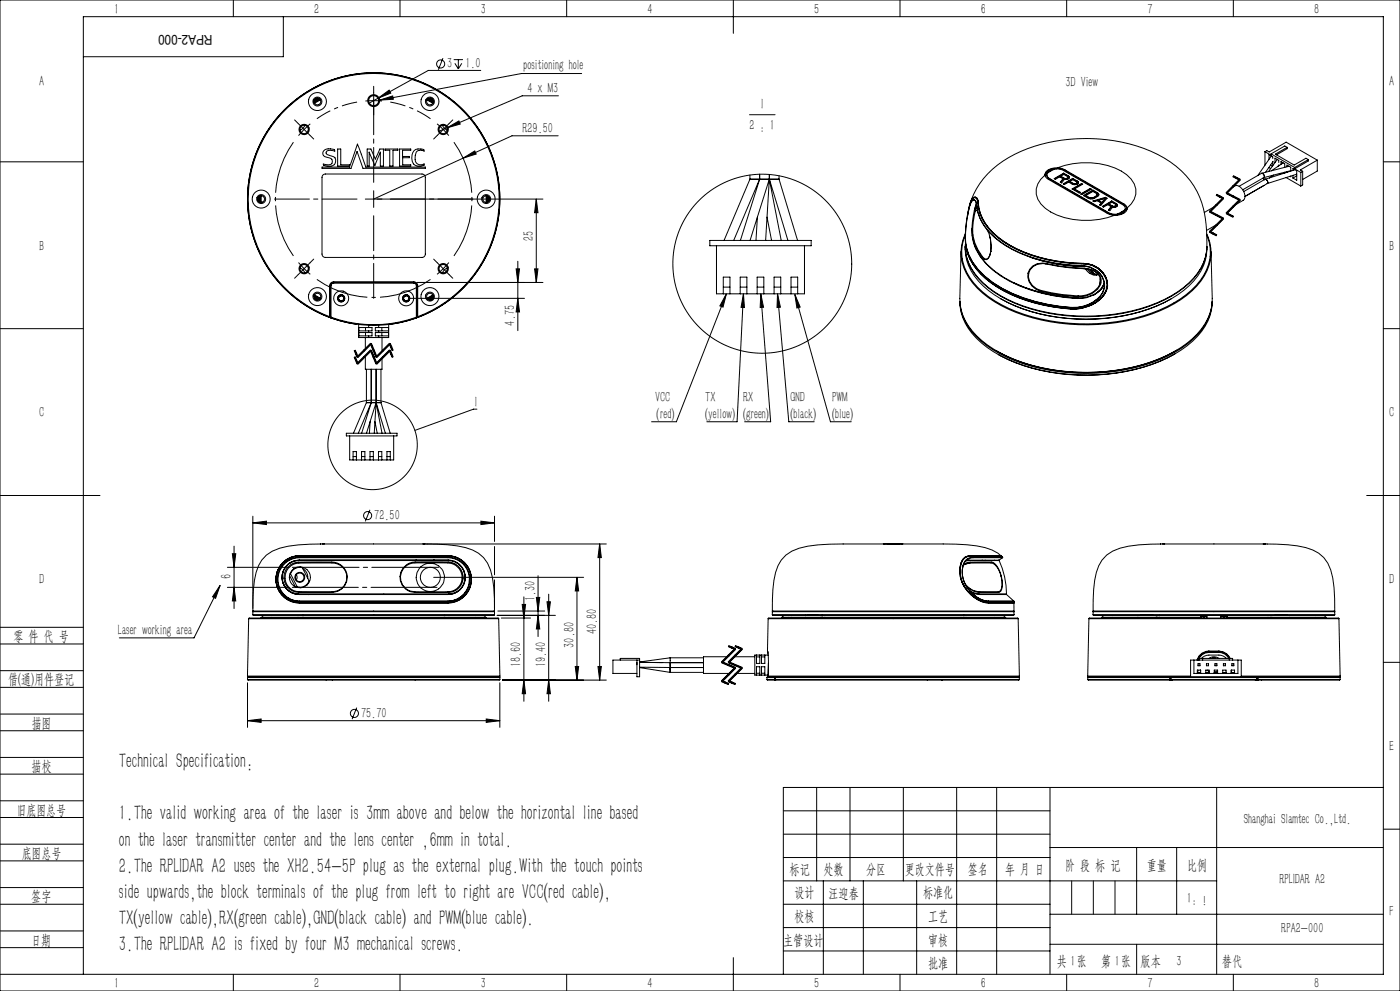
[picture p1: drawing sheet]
<svg xmlns="http://www.w3.org/2000/svg" width="420mm" height="297mm" viewBox="0 0 420 297" stroke-linecap="round" stroke-linejoin="round" font-family="sans-serif">
<g fill="none" stroke="#000" stroke-width=".3">
<path d="M0 0h420v297h-420zM70 0v5M85 5v12h-60M120 0v5M132.9 17.4l-1.4 3.5M136.1 17.9h2.8M136.5 19l1 1.6M137.5 17.9v2.7M138.5 19l-1 1.6M170 0v5M220 0v10M270 0v5"/>
<path d="M320 0v5M370 0v5M91.5 37.6l-.6 .8-.9 .6M94.6 29.7l.3 .5M94.6 30.5h.1M94.7 30.2v.1M94.7 30.2l-.1 .3M94.7 30.2h.1M94.7 30.2l-.5 .3M94.7 30.2l-.3-.4 .3 .5M94.7 30.5h-.1M94.7 30.3l-.1 .2"/>
<path d="M94.9 30.2l-.2 .1M94.9 30.2l.1 .1M94.9 29.5l.3 .5M95 30.3l-.3 .2M95.2 30l.1 .2M95.2 30l-.3 .2M95.3 30.2l-.3 .1M95.3 29.9l-.1 .1M95.3 29.9l.3 .1M95.3 29.4l.2 .4M95.4 29.9h-.1M95.4 29.9h.2"/>
<path d="M95.4 29.9l-.3-.5 .2 .5M95.5 29.8l-.1 .1M95.5 29.8l.1 .1M95.6 30l-.3 .2M95.6 29.9v.1M95.8 29.6l-.3 .2M96 29.7l-.4 .2M96 29.8l-1.7 .9 .3-.2M96.1 29.9l-1.7 1M109.6 30.3h5M112.1 27.7v5M113.4 29.4l3.3-2.4 .5 .9z"/>
<path d="M113.9 30l3.9-1.2 .2 1zM128.1 29.9l1.7 1M128.4 29.6l.5 .2M128.6 29.9l-.4-.1 1.7 .9-.3-.2M128.6 29.9v.1M128.6 30h.1M128.6 30l.3 .2M128.9 29.8v.1M128.9 29.8l-.3 .1M128.9 29.8h.1M128.9 29.9l.1 .1M128.9 29.9l-.3 .1"/>
<path d="M128.9 30.2l.3 .1M129 30l-.1 .2M129 30l.3 .2M129.1 29.4l-.2 .5M129.2 30.3l.4 .2M129.3 29.5l-.3 .5M129.3 30.2l.2 .1M129.3 30.2l-.1 .1M129.5 30.3l.1 .2M129.5 30.3h.1M129.5 30.3l.2 .1M129.6 30.5h.1"/>
<path d="M129.6 29.7l-.3 .5M129.7 30.4l-.1 .1M129.7 30.4l.3 .1M129.8 29.8l-.3 .5M129.9 30l-.2 .4M132.7 37.6l.6 .8 .9 .6M134.1 38.3l3.6-2.1 .4 1zM144.2 21.1h-15.7l-17.7 9.8M167.5 28.7h-10.9l-24.8 10.6M174.5 22h-18.1l-42.5 8M224.8 34.4h7.7M0 48.5h25"/>
<path d="M77.4 59.8h.5M77.4 59.5h.5M77.4 59.3h.5M77.6 59.1h.3M77.9 59.3h.1M77.9 59.1h.2M77.9 59.1v.2M77.9 58.8v.3M77.9 59.3v.2M77.9 59.8v.2M77.9 59.5h.2M77.9 59.5v.3"/>
<path d="M78.1 59.1h.1M78.1 59.1l-.2 .2M78.1 58.7v.4M78.1 59.1v.4M78.1 59.8v.4M78.1 59.5v.3M78.1 59.8h-.2M78.2 58.7v1.9M78.4 58.7v2M96.6 50.1h8.2l2.4-6.9 2.5 6.9h17.9v.3h-18.7l-1.8-5-1.8 5.1h-8.7zM96.9 52.4l.7-.2h29a1 1 0 0 1 1 1v23a1 1 0 0 1-1 1h-29a1 1 0 0 1-1-1v-23zM97.1 45.2a3.2 3.2 0 0 1 3.2-.4l.1 .5a1.83 1.83 0 0 0-2.6 .4l.1 .3a2.85 2.85 0 0 0 2.1 .9 1.62 1.62 0 0 1 .5 2.1 1.62 1.62 0 0 1-1.9 .8l-1.5-.3-.1-.3a2.59 2.59 0 0 0 2.6-.3l.1-.6a.94 .94 0 0 0-.8-1 1.8 1.8 0 0 1-2.1-1.4z"/>
<path d="M101.3 44.7h.9v4.7h2.6v.4h-3.5zM110.2 44.7h1.1l1.3 3 1.4-3h1v5.1h-.9v-4.2l-1.6 4-1.7-4v4.2h-.6zM113.1 59.7h49.8M115.5 44.7h3.9v.3h-1.5v4.8h-1v-4.8h-1.4zM119.9 44.7h3.3v.3h-2.4v1.9h2v.4h-2v2.1h2.4v.4h-3.3zM124.2 45.2a3.5 3.5 0 0 1 2.9-.4l.1 .5a1.81 1.81 0 0 0-2.1 .1 1.81 1.81 0 0 0-.6 2 1.73 1.73 0 0 0 .8 1.8 1.73 1.73 0 0 0 1.9-.1v.3a2.3 2.3 0 0 1-2.4 .2 2.3 2.3 0 0 1-1.3-2.2l.1-1zM138.9 47.4l3.5-2.2 .5 1zM145.8 58.7v2M146 58.7v1.9M146.1 59.5v.3M146.1 59.8v.4M146.1 59.8h.2"/>
<path d="M146.1 59.1v.4M146.1 59.1l.2 .2M146.1 58.7v.4M146.1 59.1h.1M146.3 59.5h-.2M146.3 59.8v.2M146.3 59.5v.3M146.3 59.8h.5M146.3 59.5h.5M146.3 59.3v.2M146.3 59.3h.5M146.3 58.8v.3"/>
<path d="M146.3 59.3h.1M146.3 59.1h-.2M146.3 59.1v.2M146.3 59.1h.4M160.9 59.7v25M160.9 59.7l.5 4h-1zM167.4 40.7h-13.8l-41.5 19M225 53.7h2.9M225 52.5v1.2M225 53.7l-7.8 18.4M227.9 53.7l-7.8 18.4M227.9 52.2v1.5"/>
<path d="M227.9 53.7h2.9M227.9 53.7l-5.8 18.4M230.8 53.7l-5.8 18.4M230.8 53.7l3.6 18.4M230.8 53.7l-1.1 18.4M230.8 52.3v1.4M230.8 53.7h2.9M230.8 53.7l5.6 18.4M233.7 53.7l5.6 18.4M233.7 52.7v1M292.1 59.2l.5-.1 .5 .3 .3 .9M292.5 59.1l-.8 .5"/>
<path d="M292.9 59.4l.5 .7 .1 .7M313.5 52.5a5.9 5.9 0 0 0 .1 9.9 22.5 22.5 0 0 0 20.8 2.1M313.5 52.5l.3 .7 .7 .5 17.7 10.2 2.2 .6M313.5 52.5v.1M313.5 52.6l.1 .2M314 52.3a1.41 1.41 0 0 0 .9 1.4M314.1 52a1.33 1.33 0 0 0 .8 1.5M314.1 52.2l-.6 .4M314.9 53.7l17.7 10.2M314.9 53.5l17.7 10.2M314.9 53.5v.2M316.5 50.6l1.4 .1 1.2 .4 17.6 10.2a1.33 1.33 0 0 1 .9 1.5"/>
<path d="M316.5 50.6l-2.4 1.4M316.5 50.6a2.73 2.73 0 0 0-2.4 1.4M317.2 50.5l2.2 .6M317.2 50.5a3.1 3.1 0 0 0-3.7 2.1M317.2 50.5l-.4 .1M317.3 50.3a3.6 3.6 0 0 0-3.8 1.9v.3M317.3 50.3a23.8 23.8 0 0 1 19.1 1 7.4 7.4 0 0 1 4.3 6.9l-.4 1.5-.9 1.4-1.3 1.2M317.3 50.3l2.1 .6M317.3 50.3l-.1 .2M318.2 52.8l1.2 .8M318.2 52.8l1.2 .6M318.2 52.8l.9-.5 1.2 .6v.6"/>
<path d="M318.9 53.6l-.7 1M319.1 51.9l1.4 .8M319.1 51.9l-2.8 1.6 .3 .2 1.3-.7 1 .6M319.1 52.1l1.4 .8M319.1 52.1l-2.7 1.5M319.1 51.9v.2M319.4 53.6l.2 .1M319.4 53.4l.2 .1M319.4 53.4v.2M319.4 51.1l17.7 10.2M319.4 50.9l17.7 10.2M319.4 50.9v.2"/>
<path d="M319.6 53.5v.2M319.8 53.7h-.2M319.8 53.5h-.2M319.8 53.5v.2M320.1 53.6l-.3 .1M320.1 53.4l-.3 .1M320.1 53.4v.2M320.3 53.5l-.2 .1M320.3 53.3l-.2 .1M320.3 53.3v.2M320.4 53.2l-.1 .1M320.5 52.7l.2 .2"/>
<path d="M320.5 52.9l.2 .2v-.2M320.5 52.7v.2M320.7 52.9l.1 .3M320.8 53.2l-.4 .5h-1l-.9 1.1-.4-.2 .8-1M321 54.4l.9-.6 1.1 .7v.6M321 54.4l1.1 .8M321 54.4l1.1 .6M321.8 53.5l1.4 .8M321.8 53.5l-2.8 1.6 .3 .2 1.3-.7a2.44 2.44 0 0 0 2.5 .6l.3-.2 .1-.5M321.8 53.6l1.4 .8M321.8 53.6l-2.7 1.6M321.8 53.5v.1"/>
<path d="M322.1 55.2h.2M322.1 55l.2 .1M322.1 55v.2M322.3 55.1v.1M322.3 56.6l1.7 1.1M322.5 55.2h-.2M322.5 55.1h-.2M322.5 55.1v.1M322.8 55.2h-.3M322.8 55l-.3 .1M322.8 55v.2M323 55.1l-.2 .1"/>
<path d="M323 54.9l-.2 .1M323 54.9v.2M323.1 54.8l-.1 .1M323.2 54.3l.3 .2M323.2 54.4l.3 .2M323.2 54.3v.1M323.5 54.6v.2M323.5 54.5v.1M324.2 58.1l2.8-1.6 .4 .2-2.8 1.6zM324.5 55l.3 .2-2.5 1.4M324.5 55l-2.9 1.6 2.1 1.3 .4-.3-1.8-1M324.5 55.2l.2 .1"/>
<path d="M324.5 55.2l-2.7 1.5M324.5 55v.2M325.8 58.6l1 .6M325.8 58.6l1 .8M326.8 59.4l.3 .1M326.8 59.2l.3 .1M326.8 59.2v.2M327 56.7l.3 .1M327 56.7l-2.6 1.5M327 56.5v.2M327.1 59.5h.3M327.1 59.3h.3"/>
<path d="M327.1 59.3v.2M327.4 59.3v.2M327.7 59.5h-.3M327.7 59.3h-.3M327.7 59.3v.2M327.9 57l1.4 .8M327.9 57l-2.9 1.6a3.4 3.4 0 0 0 2.6 1l1.7-.7a.57 .57 0 0 0 .2-.9M327.9 57.1l1.4 .8M327.9 57.1l-2.7 1.6M327.9 57v.1M328 59.4l-.3 .1M328 59.2l-.3 .1"/>
<path d="M328 59.2v.2M328.9 58.8l-.9 .6M328.9 58.7l-.9 .5M328.9 58.7v.1M329.1 58.7l-.2 .1M329.1 58.5l-.2 .2M329.1 58.5v.2M329.2 58.3l-.1 .4M329.2 58.3l-1.3-.9-2.1 1.2M329.2 58.3l-.1 .2M329.3 57.8l.2 .2M329.3 57.9l.2 .3"/>
<path d="M329.3 57.8v.1M329.5 58.2l.1 .2M329.5 58v.2M331.6 59.4l-2.1 .7M331.6 59.4l-1.1 1.3M331.6 59.4l-1.1 1.4M331.6 59.1l.5 .3-1.9 2.2-.3-.2 .5-.6M331.6 59.1l-3.7 1.1 .3 .2 1-.2 1.2 .6M331.6 59.3l.4 .2M331.6 59.3l-3.5 1M331.6 59.1v.2M364.9 58.6l2 1"/>
<path d="M365 58.4l2 1-4 4 4 2.1-4 4 2 1M365 58.2l2 1.1M366.8 59.3l-4 4M367.1 59.6l-4 4M367.9 58l4 2.1M368 57.7l4 2.1M369.6 56.2a1.83 1.83 0 0 1 3 .4 2.54 2.54 0 0 1 .4 3.4l-2.7 1.6M369.9 53l2 1M370 52.8l2 1.1-4 4 4 2-4 4 2 1.1M370 52.7l2 1M371.8 53.7l-4 4M371.8 59.8l-4 4"/>
<path d="M372.1 54l-4 4M373.1 57.4l6.4-3.7a.84 .84 0 0 1 .7 1.3l-6.7 3.9M378.4 52a.79 .79 0 0 1 .8 .4 .79 .79 0 0 1-.1 .8M378.4 52a.84 .84 0 0 1 .8 1.2M378.4 52l-6.7 3.8M379 53.3l.3 .6M379.2 53.2l-6.4 3.7M379.2 55.6h.1M379.5 45.5v4M379.5 45.5l1.8 1v-.4M379.5 45.5l.6-.4 .7 .4 5-2.9 9.4 5.4M380.6 50.2l.6 .3"/>
<path d="M380.9 53.3h.1M381.2 49.5l.5 .3M381.3 46.1l7.1 4.1M381.4 46.8l-4 5.8M381.8 47.5v-.5l-1.1-.6v1.4M381.8 48.5v1.2M381.8 48.6h.1M382 48.3l-2.3 3.3M382.1 52.5l-1.3 .8M383.2 47.8l-2.6 3.6M383.6 48.7v-.7l-1.1-.6v1.3M383.6 49.5v.2"/>
<path d="M383.6 49.6l-.1 .1M383.7 49.4l-.4 .5M383.8 52l.4 .3M384.3 49.3v-.9l1.1 .7v1.1M385 48.8l-3.6 2.4M385 51.7l.3 .2M385.4 51.6v.3M385.8 53.2l4.4 2.6M386.1 50v-.5l1.1 .6v1.2M386.1 51.4v.2M386.1 44.2v.4l-3.1 1.8M386.1 44.2l-.7-.4-4.1 2.3"/>
<path d="M386.1 44.2l-3.5 2 5.7 3.3 3.5-2.1 .7 .4M386.7 49.8l-8.2 2.1M387.2 51.2l-8.1 2M387.2 52.8v.2l-.2-.2M387.9 51.1v-.6l1.1 .7v2.8l-1.1-.6M387.9 52.6v.8M388.4 50.6l1.8 1.1M388.4 50.2v.4M388.5 50.9l-9 2.8M389 52.2l-8.8 2.8a.74 .74 0 0 0 0-.9 .74 .74 0 0 0-.8-.2M389 52.7l-1.1 .7M390.2 51.7v4.1"/>
<path d="M390.8 51.3l-.6 .4M390.8 51.3v4.1l-.6 .4M392.5 47.8v.4l-4.1 2.4M392.5 47.8l-4.1 2.4M395.2 48l-5.1 2.9 .7 .4M395.2 48v3.3l-4.4 2.5M415 48.5h5M77.4 60h.5M77.4 60.1h.5M77.6 60.3h.3M77.9 60.1l.2 .2M77.9 60.1v.2"/>
<path d="M77.9 60.3v.3M77.9 60l.2 .2M77.9 60v.1M78.1 60.3v.3M78.1 60.3h-.2M78.1 60.2v.1M146.1 60.2v.1M146.1 60.3v.3M146.1 60.3h.2M146.3 60l-.2 .2M146.3 60v.1M146.3 60h.5"/>
<path d="M146.3 60.1l-.2 .2M146.3 60.1v.2M146.3 60.3v.3M146.3 60.1h.5M146.3 60.3h.4M155.3 78.3v20.8M212.9 72.1h30.4v1.6h-30.4zM214.9 73.7v14.4h26.4v-14.4M227.2 65.1l-.4 7M230.1 65.1l1.4 7M288.3 75.4l-.4 14a15.7 15.7 0 0 0 6.6 12.6 46.2 46.2 0 0 0 26.1 9.4 57.3 57.3 0 0 0 31.7-6 22.1 22.1 0 0 0 10.7-11.5l.4-1.7 .3-2.8-.4-14M289.5 70.5a13.8 13.8 0 0 0 3.9 15.7 40.5 40.5 0 0 0 21.8 10 57.9 57.9 0 0 0 37-5.4 21.2 21.2 0 0 0 10.4-11.6 12.7 12.7 0 0 0-.5-8.6"/>
<path d="M289.5 70.2a13.5 13.5 0 0 0 2.4 14.7 36.7 36.7 0 0 0 20.6 11 60.1 60.1 0 0 0 37.7-3.8 24.2 24.2 0 0 0 12-11.1 12.9 12.9 0 0 0-.1-10.8M289.6 74a14.9 14.9 0 0 0 5.3 11.7 41.4 41.4 0 0 0 22.4 9.4 56.1 56.1 0 0 0 34.1-5.6 20.4 20.4 0 0 0 10.2-11.5l.3-1.6 .2-2.4M289.6 74a16 16 0 0 0 6.9 12.3 46.4 46.4 0 0 0 26.5 8.5 51.9 51.9 0 0 0 30.4-7.2 17.4 17.4 0 0 0 8.7-13.6M289.6 73.3v.7M289.6 70.3a14.9 14.9 0 0 0 6.1 13 44.4 44.4 0 0 0 25.8 9.1M289.6 69.8v.5M289.9 74a31.9 31.9 0 0 1 1.3-13.4l.5-.6 .5-.2 .5 .4a16.2 16.2 0 0 0 8.3 12.9 44.5 44.5 0 0 0 23.5 6.5M289.9 74a20.1 20.1 0 0 0 10.6 12.4 50.7 50.7 0 0 0 20.8 5.8M289.9 74a30.8 30.8 0 0 1 1.4-13.2l.5-.7 .5-.2 .4 .5a15.7 15.7 0 0 0 7.2 12 43.9 43.9 0 0 0 24.6 7.3M289.9 74a20.1 20.1 0 0 0 10.7 12.4 50.7 50.7 0 0 0 20.8 5.7M289.9 74h.1M290.8 61.8l.2-.6a2.39 2.39 0 0 1 1.5-2l.5 .4 .2 .5a15.6 15.6 0 0 0 7.8 12.4 47.8 47.8 0 0 0 25.3 6.7 6.3 6.3 0 0 1 5.5 7.9 10.4 10.4 0 0 1-10.3 5.3"/>
<path d="M290.9 61.4v.2M291.1 60.9l-.8 3.8M291.6 68.4a13.2 13.2 0 0 0 4.5 10.8 37.9 37.9 0 0 0 21.8 9.6l5.6 .5M291.7 70.6l.6 2.3 .9 2.2 1.4 2M291.7 71.2a17.3 17.3 0 0 0 8.4 11.4 46.5 46.5 0 0 0 23.2 6.9M291.9 70.4a13.9 13.9 0 0 0 2.8 6.5M291.9 70.4l-.2 .2M291.9 70.4h.1M292.3 63.1l-.7 4.6 .1 2.9M292.3 63.1l.3 .2M292.6 63.3l-.7 4.3v2.8M292.9 61.1l-.6 1.9"/>
<path d="M292.9 61.2l-.6 1.9M293 61.8l-.4 1.5M293.2 63l-.6 .3M293.4 60.2l-.4-.9-.4-.3a2.14 2.14 0 0 0-1.6 2 25.6 25.6 0 0 1 15.4-15.7 50.6 50.6 0 0 1 42.9 2.1 24.5 24.5 0 0 1 12.6 21.5l.2 5.1M293.5 60.7a14.2 14.2 0 0 0 5.9 10.4 42 42 0 0 0 25.5 7.9M293.5 60.8a15.4 15.4 0 0 0 7.6 11.5 44.6 44.6 0 0 0 23.8 6.6M293.5 60.8v.1M294.7 76.9l-.1 .2M296.1 68.7a10.6 10.6 0 0 1 1.1 6.7M296.8 70.5a11.6 11.6 0 0 1 .4 4.8M297.2 75.3h.1M297.2 75.3l-.3 1.2-.4 .8-.5 .3h-.6l-.7-.7"/>
<path d="M297.2 75.4l-.2 1.2-.5 .8-.5 .4h-.6l-.8-.7M297.3 75.2l-.1 .1M309 77a50 50 0 0 0 16.6 3M313.7 79l4.1 .7 7.4 .7M313.7 79a4.3 4.3 0 0 0-5.3 2.9M313.7 79l.1 .1M313.8 79.1l7 1.1 4.4 .3M313.8 79.1a4.3 4.3 0 0 0-5.2 2.8M316.7 79l4.3 .6 4.4 .2-.9-.1M324.5 79.6a6.5 6.5 0 0 1 6.9 6.6 8.2 8.2 0 0 1-6.4 5.7l-3.7 .3M324.5 79.6v.1M324.5 79.7a6.9 6.9 0 0 1 6.8 4.8 6.6 6.6 0 0 1-4.8 6.7l-3.2 .9h-1.9"/>
<path d="M324.9 78.9a7 7 0 0 1 7.4 6.8 8.9 8.9 0 0 1-7.8 6.7l-3.2 .2M324.9 79a6.9 6.9 0 0 1 7.3 6.7 8.9 8.9 0 0 1-7.7 6.7l-3.2 .2M324.9 78.9v.1M324.9 79a7.1 7.1 0 0 1 7.3 6.4 8 8 0 0 1-5.4 6.3M329.5 60.1l1 .7M329.5 60.1l1 .6M330.4 60.8l-.4 .6M330.5 60.7v.1M332.6 63.9l1.2 .4 1.3 .1M332.6 63.7l1.2 .4 1.3 .1M332.6 63.7v.2M332.7 61.1l.9-.5 1.1 .7v.5"/>
<path d="M332.7 61.1l1.1 .8M332.7 61.1l1.1 .7M333.3 61.9l-.7 1.1M333.5 60.2l1.4 .8M333.5 60.2l-2.8 1.7 .4 .2 1.2-.8 1 .6M333.5 60.4l-2.7 1.5M333.5 60.4l1.4 .8M333.5 60.2v.2M333.8 61.9l.2 .1M333.8 61.8h.2M333.8 61.8v.1M334 61.8v.2"/>
<path d="M334.3 62h-.3M334.3 61.8h-.3M334.3 61.8v.2M334.5 61.9l-.2 .1M334.5 61.8h-.2M334.5 61.8v.1M334.7 61.8l-.2 .1M334.7 61.7l-.2 .1M334.7 61.7v.1M334.8 61.5l-.1 .2M334.9 61l.3 .3M334.9 61.2l.3 .2"/>
<path d="M334.9 61v.2M335.1 64.4h.1M335.1 64.4l-.3 .1M335.2 64.3l-.1 .1M335.2 61.3l-.2 .6-1.2 .2-.9 1.1-.4-.3 .8-1M335.2 61.4v.2M335.2 61.3v.1M337.1 61.3l.7 .6 .3 .6M337.1 61.1l.7 .6 .3 .6M337.1 61.1v.2M337.6 63a2.66 2.66 0 0 1-2.4 1.4M337.6 63h.1"/>
<path d="M337.6 62.8a2.72 2.72 0 0 1-2.5 1.4M337.6 62.8l-2.5 1.4M337.6 62.5v.5M338.1 62.5v.4M338.1 62.5l-.5 .5M338.1 62.3a1.95 1.95 0 0 1-1.7 2l-2 .2M338.1 62.3v.2M362.1 73.9a16.1 16.1 0 0 1-7 12.2 46.4 46.4 0 0 1-26.4 8.6 51.9 51.9 0 0 1-30.5-7.3 17.4 17.4 0 0 1-8.6-13.5M362.9 63.6l4 2M362.9 69.6l2 1.1M363 63.3l4 2M363 69.3l2 1.1"/>
<path d="M364.6 61.8l-3.3 1.9M365.3 67.1l-3.3 2M366.8 65.4l-4 4M367.1 65.6l-4 4M367.9 64.1l2 1M368 63.8l2 1M372.1 60l-4 4M0 98.5h25M90 80.3l.9 .6 .6 .9M94.2 88.8l.5 .3M94.4 88.4l1.7 1M94.6 88.8l-.3-.2 1.7 .9"/>
<path d="M94.6 88.8l.1 .3M94.6 88.8l.4 .2M94.6 88.8h.1M94.7 89.1h.1M94.7 89.1l.2 .1M94.7 89.1l-.3 .4M94.9 89.2l.3 .1M94.9 89.2l-.3 .5M95 89l.3 .2M95 89l-.1 .2M95.2 89.3l.1 .1M95.2 89.3l-.3 .5"/>
<path d="M95.3 89.2l.3 .2M95.3 89.2l-.1 .1M95.3 89.4l.1 .1M95.3 89.4l-.2 .5M95.4 89.5h.1M95.4 89.5l.4 .2M95.6 89.4h.1M95.6 89.4h-.3M95.6 89.4l.4 .2M95.6 89.4l-.2 .1M98.8 95.1a37.9 37.9 0 0 1-17-58.1 37.9 37.9 0 0 1 60.6 0 37.9 37.9 0 0 1-17 58.1M98.8 95.1h.1"/>
<path d="M98.9 94.9a37.7 37.7 0 0 1-16.9-57.8 37.7 37.7 0 0 1 60.2 0 37.7 37.7 0 0 1-16.9 57.8M98.9 94.9l-.1 .2M98.9 94.9h.2M98.9 85.7h.2M98.9 85.7v9.2M99.1 94.9l-.3 .2M99.1 85.7v9.4M99.1 85.7h.1M99.1 94.9h.1M99.1 95.1l.1 .2M99.1 95.1h.2M99.1 85.7h.2"/>
<path d="M99.2 95.3a37.8 37.8 0 0 0 25.8 0M99.3 95.1l-.1 .2M99.3 95.1a37.7 37.7 0 0 0 25.6 0M99.3 85.7v9.4M100.1 84.5a1.2 1.2 0 0 0-1.2 1.2M100.1 84.5v.2M100.1 84.7a1 1 0 0 0-1 1M100.1 84.7h24M100.1 84.5h24M100.1 84.7h.1M100.1 84.9a.8 .8 0 0 0-.8 .8M100.1 84.7v.2"/>
<path d="M100.1 84.9h24M106.9 97.2a37.9 37.9 0 0 1-26.7-58 37.9 37.9 0 0 1 63.8 0 37.9 37.9 0 0 1-26.7 58M106.9 97.2h.1M107.6 97.2v4h3M107.6 98.2h3M107.6 99.2h3M107.6 99.7h3M109.7 98.2v1M109.7 99.7v1M110.6 97.5v.7M110.6 99.2v.5M110.6 98.2h1v1h-1"/>
<path d="M110.6 99.7h1v1h-1M113.6 99.7h3v1h-3M113.6 98.2h3v1h-3M113.6 97.5v.7M113.6 99.2v.5M113.6 98.2h-1v1h1M113.6 99.7h-1v1h1M114.6 98.2v1M114.6 99.7v1M116.6 97.2v4h-3M117.3 97.2h.1M122.9 89.4h34.4"/>
<path d="M124.1 84.9a.8 .8 0 0 1 .8 .8M124.1 84.7v.2M124.1 84.5a1.2 1.2 0 0 1 1.2 1.2M124.1 84.7a1 1 0 0 1 1 1M124.1 84.5v.2M124.1 84.7h.1M124.9 95.1l.1 .2M124.9 95.1h.2M124.9 85.7h.2M124.9 85.7v9.4M125.1 95.1l-.1 .2M125.1 94.9l.3 .2"/>
<path d="M125.1 94.9h.2M125.1 85.7h.2M125.1 85.7v9.4M125.1 85.7h.1M125.1 94.9h.1M125.3 94.9l.1 .2M125.3 85.7v9.2M125.4 95.1h-.1M125.4 95.1h.1M128.6 89.4l.3 .1M128.6 89.4l.1 .2M128.6 89.4h.1"/>
<path d="M128.6 89.4h.3M128.7 89.6l-.3 .1M128.7 89.6l.2 .3M128.9 89.5l-.2 .1M128.9 89.4v.1M128.9 89.4l.2 .5M128.9 89.2l-.3 .2M128.9 89.2l.1 .1M129 89.3l-.1 .1M129 89.3l.3 .5M129.2 89l-.3 .2M129.2 89l.1 .2"/>
<path d="M129.3 89.2l-.3 .1M129.3 89.2l.3 .5M129.5 89.1l-.2 .1M129.5 89.1h.1M129.5 89.1l.3 .4M129.6 88.8h.1M129.6 88.8l-.4 .2M129.6 88.8l-.1 .3M129.6 88.8l.3-.2-1.6 1 .3-.2M129.6 88.8l.1 .2M129.7 89l-.2 .1M129.7 89l.2 .3"/>
<path d="M129.8 88.4l-1.7 1M130 88.8l-.3 .2M134.2 80.3l-.9 .6-.6 .9M154.8 80.6h1.1l-.6 4.1zM155.3 89.4l.6 4.1h-1.1zM160.4 80.6h1l-.5 4.1zM162.9 84.7h-37.8M217 88.1v-5h2v5M217 86.1h2M217.9 88.1l-1 3.9-.9-.3zM217.9 88.1l-15 38.3h-7.4M222.1 88.1v-5h2v5"/>
<path d="M222.1 86.1h2M223 88.1l.3 4.1-1-.1zM223 88.1l-1.9 38.3h-9M227.1 88.1v-5h2v5M227.1 86.1h2M228.2 88.1l.9 4-1.1 .1zM228.2 88.1l3 38.3h-7.8M232.2 88.1v-5h2v5M232.2 86.1h2M233.3 88.1l.8 4-1 .1zM233.3 88.1l3.3 38.3h7.7M237.3 88.1v-5h2v5"/>
<path d="M237.3 86.1h2M238.5 88.2l1.5 3.8-.9 .3zM238.5 88.2l10.6 38.2h6.3M288 90.3a15.8 15.8 0 0 0 6.5 12.5 46.2 46.2 0 0 0 26.1 9.4 57.2 57.2 0 0 0 31.8-6.1 21.9 21.9 0 0 0 10.6-11.6l.4-1.6 .3-2.6M288 90.5a16.4 16.4 0 0 0 6.5 11.8 46.2 46.2 0 0 0 26.1 9.4 57.2 57.2 0 0 0 31.8-6.1 21.9 21.9 0 0 0 10.6-11.6l.7-3.5M300.3 86.5a49 49 0 0 0 21.2 6M300.3 89.6a56.4 56.4 0 0 0 39.3 4.5 44.6 44.6 0 0 0 11.7-4.5M304.2 84.8a50.2 50.2 0 0 0 19.3 4.6M308.4 81.9a4.8 4.8 0 0 0 3.8 5.4M308.4 81.9h.2M308.6 81.9a4.5 4.5 0 0 0 3.7 5.1M312.2 87.3l6.3 1.2 4.9 .5"/>
<path d="M312.3 87l6.2 1.3 4.9 .4M312.3 87l-.1 .3M321.3 92.6a45.6 45.6 0 0 1-25.6-9.1 16.9 16.9 0 0 1-5.8-9.1 17.5 17.5 0 0 0 7.5 10.4 47.1 47.1 0 0 0 23.9 7.8M321.3 92.6h.1M321.4 92.1l-.1 .1M321.5 92.4v.1M321.5 92.5l-.2 .1M323.4 88.7v.3M323.5 89.4h.1M323.5 89.4l-.2 .1M325.2 80.4a5.2 5.2 0 0 1 5.1 3.2l-.1 1.7M325.2 80.4v.1"/>
<path d="M325.2 80.5a4.5 4.5 0 0 1 5 3.6l-.2 1.1M325.6 80.6a3.6 3.6 0 0 0 3.7 1.7M326.1 80.7l.3 .2a3.2 3.2 0 0 0 3 1.3l-1.3-.4-1.3-1.1M327 81.9h-.2M327 80.8l1.1 1.1M327.7 81.6h.1M328.1 88.3l-2.4 .8-2.2 .2M328.9 89.9l-.4 .2M329 87.9l-.3 .1M330 85.2l.2 .1M330 85.2a6.8 6.8 0 0 1-6.6 3.5M330.1 83.5l-.1 1.7"/>
<path d="M330.2 85.3a6.9 6.9 0 0 1-6.8 3.7M330.4 89.3l-.3 .2M331 85.6l-.4 .8M331.2 85.3a6.3 6.3 0 0 1-3.1 3.1v-.1M331.2 84.5a5.6 5.6 0 0 1-3.1 3.8M331.4 84.6a7.1 7.1 0 0 1-6.7 4.8l-1.4 .1M331.4 86.3l-.3 .2M331.4 86.1l-.1 .1M415 98.5h5M106.3 107.1l.8 2M106.3 105.1l.8 2M106.6 106.9l.8 2"/>
<path d="M106.6 104.9l.8 2M107.6 100.7h3M109.6 106.7v4h5v-3.3M109.6 101.2v3.5M109.9 110.7v10M110.6 100.7v.5M110.6 101.2h3M111.1 105.1l1.7 4M111.1 103.1l1.7 4M111.1 104.9l-4 4M111.1 102.9l-4 4M111.4 110.7v10"/>
<path d="M111.4 105.1l-4 4M111.4 103.1l-4 4M111.4 104.9l1.7 4M111.4 102.9l1.7 4M112.8 110.7v10M113.6 100.7v.5M114.3 110.7v10M114.6 101.2v4.2M116.8 105.1l.8 2M116.8 103.1l.8 2M116.8 104.9l-4 4M116.8 102.9l-4 4"/>
<path d="M117.1 105.1l-4 4M117.1 103.1l-4 4M117.1 104.9l.8 2M117.1 102.9l.8 2M117.8 107l-.9-2-4 4-1.6-4-4 4-.9-2M117.8 105l-.9-2-4 4-1.6-4-4 4-.9-2M352.4 106.1a58.9 58.9 0 0 1-42.7 4.3 45.2 45.2 0 0 1-10.2-4.1M353 105a57.9 57.9 0 0 1-39.2 5.5 47.5 47.5 0 0 1-14.9-5.4M103.9 129.8h15.2v.8h-15.2zM104.9 130.6v7.2h13.2v-7.2M105.9 137.8v-2.5h1v2.5M105.9 136.8h1"/>
<path d="M108.5 137.8v-2.5h1v2.5M108.5 136.8h1M109.9 120.7l-3.9 9.1M109.9 120.7h1.5M111 137.8v-2.5h1v2.5M111 136.8h1M111 126.4l-.2 3.4M111.4 120.7l-3.9 9.1M111.4 120.7l-2.9 9.1M111.4 120.7h1.4M112.5 126.3l.7 3.5M112.8 120.7l-2.9 9.1"/>
<path d="M112.8 120.7l-.5 9.1M112.8 120.7l1.8 9.1M112.8 120.7l2.8 9.1M112.8 120.7h1.5M113.5 137.8v-2.5h1v2.5M113.5 136.8h1M114.3 120.7l2.8 9.1M116.1 137.8v-2.5h1v2.5M116.1 136.8h1M143.1 122.6h-1l-17.6 6.4M0 148.5h30M75.9 156.7l4-.5v1z"/>
<path d="M75.9 154.7v27.6M75.9 156.7h72.5M111 152.8l-1.4 3.5M144.3 156.2l4.1 .5-4.1 .5zM148.4 154.7v7.6M410 148.5h10M66 175.4l-1.3 3.9-.9-.4zM66 175.4l-7.8 15.8h-22.4M68.2 170h18.5M68.2 176h18.5M69.7 165.9h1l-.5 4.1zM70.2 176l.5 4.1h-1z"/>
<path d="M70.2 163.7v18.7M79.9 166.4a17 17 0 0 1 9.6-3.1l6.6-.3h30.1a73.7 73.7 0 0 1 13.5 1.1 10.1 10.1 0 0 1 8.1 9.1l.3 2.9 .3 7h-72.5a37 37 0 0 1 1.6-13.5l1-1.7zM84.8 168.6a7.8 7.8 0 0 1 6.7-2.1h39.4a13 13 0 0 1 7.3 1.2 7.1 7.1 0 0 1 3 7.9 7.1 7.1 0 0 1-6.8 5.1h-40.6a14.7 14.7 0 0 1-7.5-.9 7.1 7.1 0 0 1-1.5-11.2zM84.9 168.6a7.7 7.7 0 0 1 6.5-2h39.6a14.2 14.2 0 0 1 6.5 .7 6.9 6.9 0 0 1 3.7 7.8 6.9 6.9 0 0 1-6.7 5.4h-40.8a16.1 16.1 0 0 1-6.9-.7 6.9 6.9 0 0 1-1.9-11.2zM85.3 168.3h.1M85.5 168.6a6.6 6.6 0 0 1 4.3-1.6h41.5a9.8 9.8 0 0 1 6.9 1.2 6.6 6.6 0 0 1 2.4 7.4 6.6 6.6 0 0 1-6.2 4.6h-41.2a9.7 9.7 0 0 1-7.2-1.2 6.6 6.6 0 0 1-.5-10.4zM85.6 168.8a6.5 6.5 0 0 1 4.2-1.7h41.5a9.6 9.6 0 0 1 6.8 1.3 6.5 6.5 0 0 1 2.4 7.2 6.5 6.5 0 0 1-6.1 4.5h-41.2a10.8 10.8 0 0 1-7.2-1.2 6.5 6.5 0 0 1-.4-10.1zM86.2 170.1a4.5 4.5 0 0 1 3.4-1.6l5.7-.1a16.3 16.3 0 0 1 5.9 .4 4.5 4.5 0 0 1 2.9 5 4.5 4.5 0 0 1-4.5 3.7h-6.7a6.9 6.9 0 0 1-6.7-1.6 4.5 4.5 0 0 1 0-5.8zM86.5 169.1a5 5 0 0 1 3.1-1.1h40.6a17.3 17.3 0 0 1 6.1 .3 5.1 5.1 0 0 1 3 6.3 5.1 5.1 0 0 1-6.1 3.4h-41.5a6.4 6.4 0 0 1-5.7-1.6 5 5 0 0 1 .5-7.3zM86.5 170.3a4.3 4.3 0 0 1 3.2-1.5l5.7-.1a17.4 17.4 0 0 1 5.8 .3 4.3 4.3 0 0 1 2.8 4.8 4.3 4.3 0 0 1-4.3 3.6h-6.7a11.4 11.4 0 0 1-5-.5 4.3 4.3 0 0 1-1.5-6.6zM86.7 167.3a7 7 0 0 0-3.7 7.9 7 7 0 0 0 6.9 5.5h40.5a15.6 15.6 0 0 0 7.1-.8 6.9 6.9 0 0 0 3.6-4.3M86.9 172.5l1.7 3.4h.6"/>
<path d="M87 172h.2M87.2 172a2.97 2.97 0 0 1 3.5-1.9l2 4a2.96 2.96 0 0 1-3.5 1.8M87.2 172l2 3.9M88.9 172.2a1.31 1.31 0 0 1 0 1.6M88.9 176h1M89.7 177.3h.1M89.8 178.2h44.7M89.8 167.9h44.7M89.8 167.9a5.2 5.2 0 0 0-5.2 5.1 5.2 5.2 0 0 0 5.2 5.2M89.9 166.6a7 7 0 0 0-6.8 9M89.9 166.6h44.5M89.9 166.6l-1.2 .1"/>
<path d="M89.9 170h-.9M90.8 170.4a3 3 0 0 1 1.5 2.9M92.7 178.2h-.1M92.7 178.2h.1M97.2 163h-.5M115.1 178.1v.1M120.9 170.2a4.6 4.6 0 0 1 3.7-1.8h6.9a6.3 6.3 0 0 1 6.7 2.2 4.5 4.5 0 0 1-3.7 7h-10a4.6 4.6 0 0 1-4-2.6 4.6 4.6 0 0 1 .4-4.8zM121 170.4a4.4 4.4 0 0 1 3.5-1.7h6.4a7.6 7.6 0 0 1 5.9 .8 4.3 4.3 0 0 1 1.7 4.8 4.3 4.3 0 0 1-4.1 3.1h-9.9a4.3 4.3 0 0 1-3.9-2.5 4.3 4.3 0 0 1 .4-4.5zM124.9 167.8l-.1 .1M126.6 178.2h-.1M127.1 163h.4M128.1 163h53.8"/>
<path d="M130.1 173h45M130.2 167.7l-.2 .2M134.4 166.6a7 7 0 0 1 6.7 9M134.4 166.6l1.1 .1M134.5 167.9l1.7 .3M134.5 167.9l1.2 .2M136.2 168.2a5.2 5.2 0 0 1 3.3 5.7 5.2 5.2 0 0 1-5 4.3M136.2 168.2l.1 .1M136.3 168.2a5.1 5.1 0 0 1 3.2 5.8 5.1 5.1 0 0 1-5 4.2M148.4 163.8v8.5M148.4 173.8v8.5M157.2 178.9v31.3"/>
<path d="M160.9 179h1l-.5 4.1zM161.4 172.5v18.3M164.6 178.1v32.1M173.1 173l.5 4.1h-1zM173.1 173v30.8M179.9 163l.5 4.1h-1zM179.9 163v40.8M265 163h1.2M266.2 163h3.5M266.4 163h1.2M269.7 163h1.2M288.2 173.4l.9 2.2"/>
<path d="M288.7 171.8a9.3 9.3 0 0 0 7.8 8.3M289 169.2a5.3 5.3 0 0 1 4.3-.8h2a4 4 0 0 1 2.9 .4l1.3 1.5 .9 2.5M289.6 175.1l1.3 1.3 1.3 .6M290 167.7h.1M290.1 168.9l-1.2 .6M290.6 167.9l-.8 .1M290.7 167.9l.1 .1M290.8 168l-1.2 .2M290.9 177a6.2 6.2 0 0 0 4.5 1h6.6l-.2 .2h-8M290.9 168.8l4.3-.1a3.9 3.9 0 0 1 3.4 .7l.8 1.1 .9 2.3M290.9 168.8l-1 .1M290.9 168.8l-1.2 .2"/>
<path d="M291.1 177.3l1.8 .8 .9 .1M291.2 166.6h.1M291.4 166.6h.1M291.4 166.6l-.9 .1M291.4 166.6a3.1 3.1 0 0 0-3.4 3.3 9.9 9.9 0 0 0 8.6 10.8M291.4 166.6h8.9M291.4 166.5l8.9 .1M291.4 166.5a3.2 3.2 0 0 0-3.4 3.4 10 10 0 0 0 8.6 10.8M291.4 166.5v.1M291.5 166.6h.1M291.5 166.6a3.3 3.3 0 0 0-3.4 3.8 9.7 9.7 0 0 0 11.1 10.1h5M292.2 177l1.4 .3"/>
<path d="M292.2 178.3h.1M292.6 177.2l1 .1M292.9 177.2v.1M293.1 177.3h.1M293.6 177.3h.1M293.8 178.2h8.2l2.2 2M294.6 167.9h.1M294.8 167.9h.1M295.5 167.9h.1M298.4 167.9h.1M299.6 167.9l.2 .1h-9M299.7 167.9a24.6 24.6 0 0 1 2.3 10.1"/>
<path d="M300.2 166.5a12.7 12.7 0 0 0-7.2-2.9l-6.2-.5-28.4-.1a130.8 130.8 0 0 0-16.1 .7 11 11 0 0 0-8.9 5.9 36.5 36.5 0 0 0-1.7 13.5h72.5M300.3 166.6h-8.8M300.3 172.8a5.4 5.4 0 0 1-.2 4.2l-.6 .4-5.9-.1M300.4 166.6l.4 .4h-5.3a9.7 9.7 0 0 0-5.5 .6 6.6 6.6 0 0 0-.4 7.6 9.3 9.3 0 0 0 6.9 5M300.4 172.8a6 6 0 0 1-.2 4.4l-.6 .3h-3.4a6.5 6.5 0 0 1-6.4-2M300.4 172.8h-.1M300.7 167l.1 .1h-8.7a3.3 3.3 0 0 0-3.4 3.7v.8M300.8 167.1l-1.1 .8-10 .1M332 166.4a17 17 0 0 1 9.6-3.1l6.6-.3h30.1a79.7 79.7 0 0 1 13.4 1.1 10.1 10.1 0 0 1 8.1 9.1 52.8 52.8 0 0 1 .6 9.9h-72.5a37 37 0 0 1 1.7-13.5l1-1.7zM349.3 163h-.5M379.2 163h.4M0 193h25"/>
<path d="M0 188h25M74.6 185.4l.2-.2h74.6l.2 .2M74.6 185.4h75M74.6 185.4l-.4 17.2M75.9 184.2l.2 .2h72.1l.2-.2M75.9 183.3h72.5M75.9 184.2h72.5M75.9 183.3v.9M76.1 183.1l-.2 .2M78.4 185.1h67.5M78.4 185.1l.6-.6h66.3l.6 .6M78.4 185.1v.1"/>
<path d="M81.6 184.4v.1M89.4 184.4v.1M89.7 184.4v.1M90.7 184.4v.1M90.9 184.4v.1M133.2 184.4v.1M133.3 184.4v.1M133.4 184.4v.1M133.5 184.4v.1M134.5 184.4v.1M134.8 184.4v.1M142.6 184.4v.1"/>
<path d="M145.9 185.1v.1M148.2 183.1l.2 .2M148.4 183.3v.9M149.4 183.1h14M149.6 185.4l.4 17.2M150.4 185.2h8.8M156.7 181.1h1l-.5 4.1zM161.4 184.4l.5 4.1h-1zM164.1 180.3h1l-.5 4.1zM166.6 184.4h-17.4M172.6 199.7h1l-.5 4.1zM179.4 199.7h1l-.5 4.1z"/>
<path d="M186.1 197.8v-.5h5.8v5.5h-.8v-5M191.1 198.5v.7M191.9 200l9.1 .1M191.9 197.8h-8v4h7.2M198.7 198.6l-6.8-.1 9.1 .1M201 197.1l-9.1 1.3M201 198.6v1.5M201 197.1v1.5M201 198.6h10M201 197.1h10M216.5 198.7l4 1.6M216.6 198.3l4 1.7"/>
<path d="M218.2 196.8h-7.2v5h7.9M218.5 193.8l2 .9M218.5 198.7l4 1.6M218.6 193.7l2 .8-4 4 4 1.7-4 4 2 .8M218.6 193.5l1 .4M218.6 198.3l4 1.7M219.6 193.9l1 .4zM220.2 196.8h6.2M220.4 194.4l-4 4M220.5 193.8l2 .9M220.6 193.7l2 .8-4 4 4 1.7-4 4 2 .8M220.6 193.5l2 .8"/>
<path d="M220.7 194.6l-4 4M222.4 194.4l-4 4M222.7 194.6l-4 4M226.9 196.3v2.5h1v-2.5M226.9 196.9h1M228.4 196.3v2.5h1v-2.5M228.4 196.9h1M230.2 195.1l.1 .1M230.2 195.1h.1M230.3 195.1l.1 .6M230.4 195.7l.1 3.1M230.4 185.4l.2-.2h74.7l.2 .2"/>
<path d="M230.4 185.4h75.1M230.4 185.4l-.2 9.7M230.5 196.3h-4.1v6h4v.2M230.5 198.8l-.1 3.8M230.5 198.8h.1M231.7 184.2l.2 .2h72.1l.2-.2M231.7 183.3h72.5M231.7 184.2h72.5M231.7 183.3v.9M231.9 183.1l-.2 .2M234.4 185.1l.2-.1a.97 .97 0 0 1 1.3-.5h65.2l.6 .6zM236.4 184.4v.1"/>
<path d="M237.6 184.4v.1M241.7 184.4v.1M242.2 184.4h3.3M246.1 184.4v.1M246.4 184.4l-.1 .1M246.6 184.4v.1M246.6 184.4v.2M246.6 184.5h.1M246.7 184.4l-.1 .1M246.8 184.4l-.1 .1M247.5 184.4v.1M288.3 184.4v.1"/>
<path d="M289 184.4v.1M289.1 184.4v.1M289.2 184.4v.1M289.3 184.4v.1M289.7 184.4v.1M290 184.4v.1M296.5 180.1h7.6l.1 .4M296.5 180.1v.1M296.5 180.2h7.7M296.6 180.7h7.6M296.6 180.7h.1M298.4 184.4v.1"/>
<path d="M301.7 185.1v.1M304 183.1l.2 .2M304.2 180.7v2.6M304.2 180.5l-.2 .2M304.2 183.3v.9M305.5 185.4l.3 17.2M326.7 185.4l.2-.2h74.6l.2 .2M326.7 185.4h75M326.7 185.4l-.4 17.2M327.9 184.2l.2 .2h72.1l.2-.2M327.9 183.3h72.5M327.9 184.2h72.5"/>
<path d="M327.9 183.3v.9M328.1 183.1l-.2 .2M330.4 185.1l.6-.6h29.2l.2 .6zM330.4 185.1v.1M333.7 184.4v.1M341.4 184.4v.1M342 184.4h3.9M346.6 184.4v.1M346.9 184.4v.1M347.1 184.5h.1M347.1 184.4v.2M347.2 184.4l-.2 .1"/>
<path d="M347.5 184.4v.1M347.8 184.4v.1M347.9 184.4v.1M348 184.4v.1M358.2 197.8v4h13.2v-4M359.4 198.9h.6v.6h-.6zM359.6 197.3h.1M359.8 197.8v-.5h10v.5M360.2 184.6h1.3M360.2 184.8h1.3M360.4 197.3a3 3 0 0 1 2.3-1 5.9 5.9 0 0 1 4.8 .7l.4 .3M360.5 196.1l-.8 .9-.3 .8a3.4 3.4 0 0 1 3.3-2.5l-1.2 .2z"/>
<path d="M360.8 197.3v.5M361.2 184.8v.4M361.5 184.4v.2M361.5 184.6v.2M361.6 184.7h.5M361.7 184.4v.2M361.7 184.6h-.2M361.7 184.6l-.2 .2M361.9 198.9h.6v.6h-.6zM362.1 184.4v.8M362.7 195.5h3M362.7 195.1h3"/>
<path d="M362.7 195.1v.2M362.7 195.5a3.2 3.2 0 0 0-3.2 2.3M362.7 195.1a3.6 3.6 0 0 0-3.6 2.7M362.7 195.3v.2M362.7 197.3a2.5 2.5 0 0 1 3 0M362.7 195.3h3M363.7 197.3l.5-.2 .5 .3-.5-.3-.5 .2M364.5 198.9h.6v.6h-.6zM365.7 195.3v.2M365.7 195.3a3.4 3.4 0 0 1 3.1 2M365.7 195.3a3.3 3.3 0 0 1 3.1 2M365.7 195.1v.2"/>
<path d="M365.7 195.5a3.2 3.2 0 0 1 2.9 1.8M365.7 195.1a3.5 3.5 0 0 1 3.3 2.2M366.3 184.7h.4M366.3 184.4v.8M366.7 184.6l.2 .2M366.7 184.6h.2M366.7 184.4v.2M366.9 184.8h1.3M366.9 184.6v.2M366.9 184.6h1.3M366.9 184.4v.2M367 198.9h.6v.6h-.6z"/>
<path d="M367.2 184.8v.4M368.2 184.5h29.1l.6 .6h-29.9zM368.8 197.3v.5M369.6 198.9h.6v.6h-.6zM380.3 184.4v.1M380.4 184.4v.1M381.2 184.4l.1 .1M381.3 184.5h.1M381.5 184.4v.1M381.7 184.4l.1 .1M382.4 184.4h4M387 184.4v.1"/>
<path d="M394.7 184.4v.1M397.9 185.1v.1M400.2 183.1l.2 .2M400.4 183.3v.9M401.7 185.4l.3 17.2M415 198.5h5M0 206h25M0 201h25M0 219h25M0 214h25M74.2 202.6l.2 .2M74.2 202.6h75.8"/>
<path d="M74.3 203.6l.2 .2h75.3l.2-.2M74.3 203.6h75.7M74.3 203h75.7M74.3 203v.6M74.3 216l4-.5v1zM74.3 204.6v13.4M74.3 216h75.7M74.4 202.8h75.4M74.5 202.8l-.2 .2M97.8 203.8v.1M99.7 203.8v.1M107 212.1l-1.4 3.4"/>
<path d="M124.5 203.8v.1M145.9 215.5l4.1 .5-4.1 .5zM149.8 202.8l.2 .2M150 203v.6M150 204.6v13.4M150 202.6l-.2 .2M150.8 203.8h31.1M157.2 203.8l.5 4.1h-1zM164.6 203.8l.5 4.1h-1zM191.9 200.1l9.1 1.4M201 200.1v1.4M201 200.3v.5"/>
<path d="M201 200.1v.7M201 200.8v.7M201 200.1h10M201 201.5h10M216.5 204.3l2 .9M216.6 204l2 .8M218.5 204.3l2 .9M218.6 204l2 .8M220.4 200l-4 4M220.7 200.3l-4 4M220.9 201.8h5.5M222.4 200l-4 4"/>
<path d="M222.7 200.3l-4 4M226.9 202.3v-2.5h1v2.5M226.9 201.8h1M228.4 202.3v-2.5h1v2.5M228.4 201.8h1M230.1 203.6l.2 .2h2.2M230.1 203.6h2.3M230.1 203h2.3M230.1 203v.6M230.4 202.6l.2 .2M230.4 202.6h.1M230.4 202.6h75.4"/>
<path d="M230.4 202.4v.2M230.6 202.8l-.5 .2M230.6 202.8h75M232.4 203.6l.1 .2M232.4 203h.1M232.4 203.6h.1M232.4 203v.6M232.5 203v.6M232.5 203.6l.2 .2M232.5 203h73.3M232.5 203h.1M232.5 203.6h73.3"/>
<path d="M232.5 203.6h.1M232.5 202.9l-.1 .1M232.5 203.8h.1M232.5 203.8h.2M232.7 202.8l-.2 .2M278.2 203.8v.1M282.6 203.8v.1M305.6 202.8l.2 .2M305.8 203.6l-.2 .2h-72.9M305.8 203v.6M305.8 202.6l-.2 .2M326.3 202.6l.2 .2h30.7"/>
<path d="M326.3 202.6h30.9M326.3 203.6l.2 .2h24.5M326.3 203.6h24.6M326.3 203h24.6M326.3 203v.6M326.5 202.8l-.2 .2M350.9 203.6h.3M350.9 203.6l.1 .2M350.9 203h.3M350.9 203l.1-.2 .2 .2M350.9 203v.6M351 203.8h.4"/>
<path d="M351.1 202.8l.1 .2M351.2 203.6l-.2 .2M351.2 203.6h.1M351.2 203l.2-.2-.1 .2M351.2 203h.1M351.2 203.6l.2 .2M351.2 203v.6M351.2 203.2h.1M351.3 203.6h25.7M351.3 203h25.7M351.3 203.6l.1 .2M351.3 203v.6"/>
<path d="M351.4 203.8h25.6M351.7 203.8v.1M357.2 202.8h15.2M357.2 202.8v-5h15.2v5M359.2 201.6h1M359.2 201.8v-1h1v1M359.4 200.8v.8M360.1 200.8l.1 .2M361.7 201.6h1M361.7 201.8v-1h1v1M362.2 200.8l.5 .6M364.3 201.8v-1h1v1"/>
<path d="M365.3 201l-1 .5 1 .1M366.8 201.6h1M366.8 201.8v-1h1v1M367.8 201.4l-.1 .2M369.4 201.6h1M369.4 201.8v-1h1v1M372.4 202.8h29.4M372.4 202.6h29.6M376.6 203.8v.1M377 203.8h.4M377 203.6v.2M377 203v-.2l.2 .2"/>
<path d="M377 203h.2M377 203.6h.2M377 203v.6M377.2 203.2h.1M377.2 203.6l-.2 .2M377.2 203v.6M377.2 203.6l.2 .2M377.2 203.6h.1M377.2 202.8v.2M377.4 203v-.2l-.2 .2M377.4 203h-.2M377.4 203h24.6"/>
<path d="M377.4 203l.1 .6M377.5 203.6h-.3M377.5 203.6l-.1 .2M377.5 203.6h24.5M378.4 203.8v.1M401.8 202.8l.2 .2M402 203.6l-.2 .2h-24.4M402 203v.6M402 202.6l-.2 .2M0 232h25M0 227h25M245 236v28"/>
<path d="M255 236v28M271 236v28M287 236v56M299 236v56M315 236v56M365 236v56M415 236h-180v56M0 245h25M0 240h25M0 258h25M0 253h25M235 257h80"/>
<path d="M235 243h80M235 250h80M315 254h100M341 254v20M353 254v20M415 248.5h5M0 271h25M0 266h25M0 279h25M235 271h80M235 264h130M235 278h80"/>
<path d="M247 264v28M259 264v28M275 264v28M315 274h100M0 284h25M0 292h415v-287h-390v287M70 292v5M120 292v5M170 292v5M220 287v10M235 285h80M270 292v5"/>
<path d="M315 283h100M320 292v5M370 292v5"/>
<circle cx="132.2" cy="19.2" r="1.21"/>
<circle cx="91.2" cy="38.8" r="1.25"/>
<circle cx="91.2" cy="38.8" r="1.55"/>
<circle cx="95.2" cy="30.4" r="2.7"/>
<circle cx="95.2" cy="30.4" r="1.35"/>
<circle cx="95.2" cy="30.4" r="1"/>
<circle cx="112.1" cy="30.2" r="1.8"/>
<circle cx="112.1" cy="30.2" r="1.5"/>
<circle cx="129" cy="30.4" r="1.35"/>
<circle cx="129" cy="30.4" r="1"/>
<circle cx="129" cy="30.4" r="2.7"/>
<circle cx="133" cy="38.8" r="1.55"/>
<circle cx="133" cy="38.8" r="1.25"/>
<circle cx="78.4" cy="59.7" r="1.35"/>
<circle cx="78.4" cy="59.7" r="1"/>
<circle cx="78.4" cy="59.7" r="2.7"/>
<circle cx="145.9" cy="59.7" r="2.7"/>
<circle cx="145.9" cy="59.7" r="1.35"/>
<circle cx="145.9" cy="59.7" r="1"/>
<circle cx="228.7" cy="79" r="26.8"/>
<circle cx="91.2" cy="80.5" r="1.25"/>
<circle cx="91.2" cy="80.5" r="1.55"/>
<circle cx="95.2" cy="88.9" r="2.7"/>
<circle cx="95.2" cy="88.9" r="1"/>
<circle cx="95.2" cy="88.9" r="1.35"/>
<circle cx="102.4" cy="89.4" r=".84"/>
<circle cx="102.4" cy="89.4" r="1.1"/>
<circle cx="102.4" cy="89.4" r=".8"/>
<circle cx="102.4" cy="89.4" r="2.25"/>
<circle cx="102.4" cy="89.4" r="1.04"/>
<circle cx="121.9" cy="89.4" r=".8"/>
<circle cx="121.9" cy="89.4" r="2.25"/>
<circle cx="121.9" cy="89.4" r="1.1"/>
<circle cx="121.9" cy="89.4" r=".84"/>
<circle cx="121.9" cy="89.4" r="1.04"/>
<circle cx="129" cy="88.9" r="1"/>
<circle cx="129" cy="88.9" r="1.35"/>
<circle cx="129" cy="88.9" r="2.7"/>
<circle cx="133" cy="80.5" r="1.55"/>
<circle cx="133" cy="80.5" r="1.25"/>
<circle cx="111.8" cy="133.3" r="13.4"/>
<circle cx="110.3" cy="154.5" r="1.21"/>
<circle cx="89.9" cy="173" r="1.29"/>
<circle cx="89.9" cy="173" r="1.49"/>
<circle cx="90" cy="173" r="3.2"/>
<circle cx="129.1" cy="173" r="4.3"/>
<circle cx="129.1" cy="173" r="3"/>
<circle cx="106.3" cy="213.8" r="1.21"/>
</g>
<path d="M91.2 38.8l-1.6 1.8M91.2 38.8l1.9-1.7M133 38.8l-1.9-1.7M133 38.8l1.7 1.8M91.2 80.5l1.9 1.7M91.2 80.5l-1.6-1.8M133 80.5l1.7-1.8M133 80.5l-1.9 1.7" fill="none" stroke="#000" stroke-width=".3" stroke-dasharray="30.5 1.3 1.3 1.3" stroke-linecap="butt"/>
<path d="M107.1 30.6a29.5 29.5 0 0 0-12 5M129.1 35.6a29.5 29.5 0 0 0-12-5" fill="none" stroke="#000" stroke-width=".3" stroke-dasharray="30.5 1.3 1.3 1.3" stroke-dashoffset="25.8" stroke-linecap="butt"/>
<path d="M88 42.6a29.5 29.5 0 0 0 0 34.1M136.2 76.7a29.5 29.5 0 0 0 0-34.1M95.1 83.7a29.5 29.5 0 0 0 34 0" fill="none" stroke="#000" stroke-width=".3" stroke-dasharray="30.5 1.3 1.3 1.3" stroke-dashoffset="14.2" stroke-linecap="butt"/>
<g fill="none" stroke="#000" stroke-width=".3" stroke-dasharray="30.5 1.3 1.3 1.3">
<path d="M89.5 37l-1.1-1.1M91.2 38.8l-1.7-1.8M91.2 38.8l1.8 1.8M112.1 27.7v-1.8M112.1 32.7v1.8M133 38.8l1.7-1.8M133 38.8l-1.8 1.8M134.7 37l1.1-1.1M93 40.6l1.1 1.1M112.1 59.7v-2.5M112.1 59.7h-2.5M112.1 59.7v2.5"/>
<path d="M112.1 59.7h2.5M131.2 40.6l-1.1 1.1M93 78.8l1.1-1.1M131.2 78.8l-1.1-1.1M89.5 82.3l-1.1 1.1M91.2 80.5l-1.7 1.8M91.2 80.5l1.8-1.7M133 80.5l1.7 1.8M133 80.5l-1.8-1.7M134.7 82.3l1.1 1.1"/>
</g>
<path d="M107.1 59.7h-24.8M112.1 54.7v-24.8M117.1 59.7h24.8M112.1 64.7v24.7" fill="none" stroke="#000" stroke-width=".3" stroke-dasharray="30.5 1.3 1.3 1.3" stroke-dashoffset="20"/>
<g fill="none" stroke="#000" stroke-width=".3" stroke-dasharray="6.3 1.3 1.3 1.3 5.1">
<path d="M365 58.4l2 1M367 59.4l-4 4M368 57.9l4 2M370 52.8l2 1.1M372 53.9l-4 4M372 59.9l-4 4M363 63.4l4 2.1M363 69.5l2 1M367 65.5l-4 4M368 63.9l2 1.1M107.3 109l-.9-2M107.3 107l-.9-2"/>
<path d="M111.3 105l-4 4M111.3 103l-4 4M112.9 109l-1.6-4M112.9 107l-1.6-4M116.9 105l-4 4M116.9 103l-4 4M117.8 107l-.9-2M117.8 105l-.9-2M216.6 198.5l4 1.7M218.6 193.7l2 .8M218.6 198.5l4 1.7M220.6 194.5l-4 4"/>
<path d="M220.6 193.7l2 .8M222.6 194.5l-4 4M216.6 204.2l2 .8M218.6 204.2l2 .8M220.6 200.2l-4 4M222.6 200.2l-4 4"/>
</g>
<path d="M131.6 170h-43.9" fill="none" stroke="#000" stroke-width=".3" stroke-dasharray="30.5 1.3 1.3 1.3" stroke-dashoffset="10.4"/>
<path d="M131.1 176h-43.4" fill="none" stroke="#000" stroke-width=".3" stroke-dasharray="30.5 1.3 1.3 1.3" stroke-dashoffset="10.7"/>
<path d="M321.5 264v10M328 264v10M334.5 264v10M341 283v9" fill="none" stroke="#0a0605" stroke-width=".3"/>
<g fill="#000">
<path d="M160.9 59.7l.5 4h-1zM160.4 80.6h1l-.5 4.1z"/>
<path d="M155.3 89.4l.6 4.1h-1.1zM154.8 80.6h1.1l-.6 4.1z"/>
<path d="M66 175.4l-1.3 3.9-.9-.4zM113.9 30l3.9-1.2 .2 1zM217.9 88.1l-1 3.9-.9-.3zM223 88.1l.3 4.1-1-.1zM228.2 88.1l.9 4-1.1 .1zM233.3 88.1l.8 4-1 .1zM238.5 88.2l1.5 3.8-.9 .3z"/>
<path d="M69.7 165.9h1l-.5 4.1zM70.2 176l.5 4.1h-1z"/>
<path d="M156.7 181.1h1l-.5 4.1zM157.2 203.8l.5 4.1h-1zM164.1 180.3h1l-.5 4.1zM164.6 203.8l.5 4.1h-1zM173.1 173l.5 4.1h-1zM172.6 199.7h1l-.5 4.1zM179.9 163l.5 4.1h-1zM179.4 199.7h1l-.5 4.1z"/>
<path d="M161.4 184.4l.5 4.1h-1zM160.9 179h1l-.5 4.1z"/>
<path d="M74.3 216l4-.5v1zM145.9 215.5l4.1 .5-4.1 .5zM75.9 156.7l4-.5v1zM144.3 156.2l4.1 .5-4.1 .5zM138.9 47.4l4-1.2-.5-1zM134.1 38.3l4-1.1-.4-1zM113.4 29.4l3.8-1.5-.5-.9z"/>
</g>
<g font-size="6.3">
<text x="35.7" y="230.1">Technical Specification：</text>
<text x="35.7" y="245.8">1.The valid working area of the laser is 3mm above and below the horizontal line based</text>
<text x="35.7" y="253.7">on the laser transmitter center and the lens center ,6mm in total.</text>
<text x="35.7" y="261.5">2.The RPLIDAR A2 uses the XH2.54-5P plug as the external plug.With the touch points</text>
<text x="35.7" y="269.4">side upwards,the block terminals of the plug from left to right are VCC(red cable),</text>
<text x="35.7" y="277.2">TX(yellow cable),RX(green cable),GND(black cable) and PWM(blue cable).</text>
<text x="35.7" y="285.1">3.The RPLIDAR A2 is fixed by four M3 mechanical screws.</text>
</g>
<g font-size="4.4">
<text x="34.2" y="4.1">1</text>
<text x="94.2" y="4.1">2</text>
<text x="144.2" y="4.1">3</text>
<text x="194.2" y="4.1">4</text>
<text x="244.2" y="4.1">5</text>
<text x="294.2" y="4.1">6</text>
<text x="344.2" y="4.1">7</text>
<text x="394.2" y="4.1">8</text>
<text x="134.2" y="20.5">3</text>
<text x="139.6" y="20.5">1.0</text>
<text x="156.9" y="21.1">positioning hole</text>
<text x="11.7" y="25.9">A</text>
<text x="158.2" y="27.9">4 x M3</text>
<text x="319.6" y="26.2">3D View</text>
<text x="416.7" y="25.9">A</text>
<text x="228.4" y="32.7">I</text>
<text x="156.7" y="39.8">R29.50</text>
<text x="224.9" y="38.9">2 : 1</text>
<text x="11.7" y="75.1">B</text>
<text x="160" y="72.2" transform="rotate(-90 160 72.2)">25</text>
<text x="416.7" y="75.1">B</text>
<text x="154.5" y="97.6" transform="rotate(-90 154.5 97.6)">4.75</text>
<text x="11.7" y="125.1">C</text>
<text x="142.6" y="121.8">I</text>
<text x="195" y="125.5">（red)</text>
<text x="196.5" y="120.5">VCC</text>
<text x="211.6" y="120.5">TX</text>
<text x="211.6" y="125.5">(yellow) (green)</text>
<text x="222.9" y="120.5">RX</text>
<text x="237.1" y="120.5">GND</text>
<text x="237.1" y="125.5">(black)</text>
<text x="249.6" y="120.5">PWM</text>
<text x="249.6" y="125.5">(blue)</text>
<text x="416.7" y="125.1">C</text>
<text x="112.3" y="155.8">72.50</text>
<text x="69.3" y="173.6" transform="rotate(-90 69.3 173.6)">6</text>
<text x="11.7" y="175.1">D</text>
<text x="416.7" y="175.1">D</text>
<text x="160.5" y="180.2" transform="rotate(-90 160.5 180.2)">1.30</text>
<text x="35.3" y="190.3">Laser working area</text>
<text x="179" y="190" transform="rotate(-90 179 190)">40.80</text>
<text x="4" y="192">零 件 代 号</text>
<text x="172.2" y="194.1" transform="rotate(-90 172.2 194.1)">30.80</text>
<text x="156.3" y="199.9" transform="rotate(-90 156.3 199.9)">18.60</text>
<text x="163.7" y="199.9" transform="rotate(-90 163.7 199.9)">19.40</text>
<text x="2.5" y="205.1">借(通)用件登记</text>
<text x="108.3" y="215.1">75.70</text>
<text x="9.5" y="218.1">描图</text>
<text x="416.7" y="225.1">E</text>
<text x="9.5" y="231.1">描校</text>
<text x="5" y="244.2">旧底图总号</text>
<text x="373.1" y="247">Shanghai Slamtec Co.,Ltd.</text>
<text x="6.5" y="257.2">底图总号</text>
<text x="236.9" y="261.9">标记</text>
<text x="247.1" y="261.9">处数</text>
<text x="259.9" y="261.9">分区</text>
<text x="271.5" y="261.9">更改文件号</text>
<text x="290.4" y="261.9">签名</text>
<text x="301.5" y="261.9">年 月 日</text>
<text x="319.5" y="260.6">阶 段 标 记</text>
<text x="344" y="260.6">重量</text>
<text x="356.1" y="260.6">比例</text>
<text x="238.3" y="268.9">设计</text>
<text x="248.5" y="269.2">汪迎春</text>
<text x="276.9" y="268.9">标准化</text>
<text x="383.8" y="264.8">RPLIDAR A2</text>
<text x="9.4" y="270.1">签字</text>
<text x="356" y="270.7">1：!</text>
<text x="416.8" y="274.4">F</text>
<text x="238.3" y="276.1">校核</text>
<text x="278.4" y="276">工艺</text>
<text x="384.4" y="279.6">RPA2-000</text>
<text x="9.4" y="283.2">日期</text>
<text x="234.9" y="283.3">主管设计</text>
<text x="278.4" y="283.3">审核</text>
<text x="278.4" y="290.2">批准</text>
<text x="317.1" y="289.4">共 张</text>
<text x="321.1" y="289.4">1</text>
<text x="330.3" y="289.4">第 张</text>
<text x="334.5" y="289.4">1</text>
<text x="342.1" y="289.4">版本</text>
<text x="352.9" y="289.4">3</text>
<text x="34.2" y="296.1">1</text>
<text x="94.2" y="296.1">2</text>
<text x="144.2" y="296.1">3</text>
<text x="194.2" y="296.1">4</text>
<text x="244.2" y="296.1">5</text>
<text x="294.2" y="296.1">6</text>
<text x="344.2" y="296.1">7</text>
<text x="394.2" y="296.1">8</text>
</g>
<text font-size="4.4" fill="#0a0605" x="366.6" y="289.4">替代</text>
<text font-size="4.1" fill="#0a0605" x="63.8" y="10.4" transform="rotate(-180 63.8 10.4)">RPA2-000</text>
</svg>
